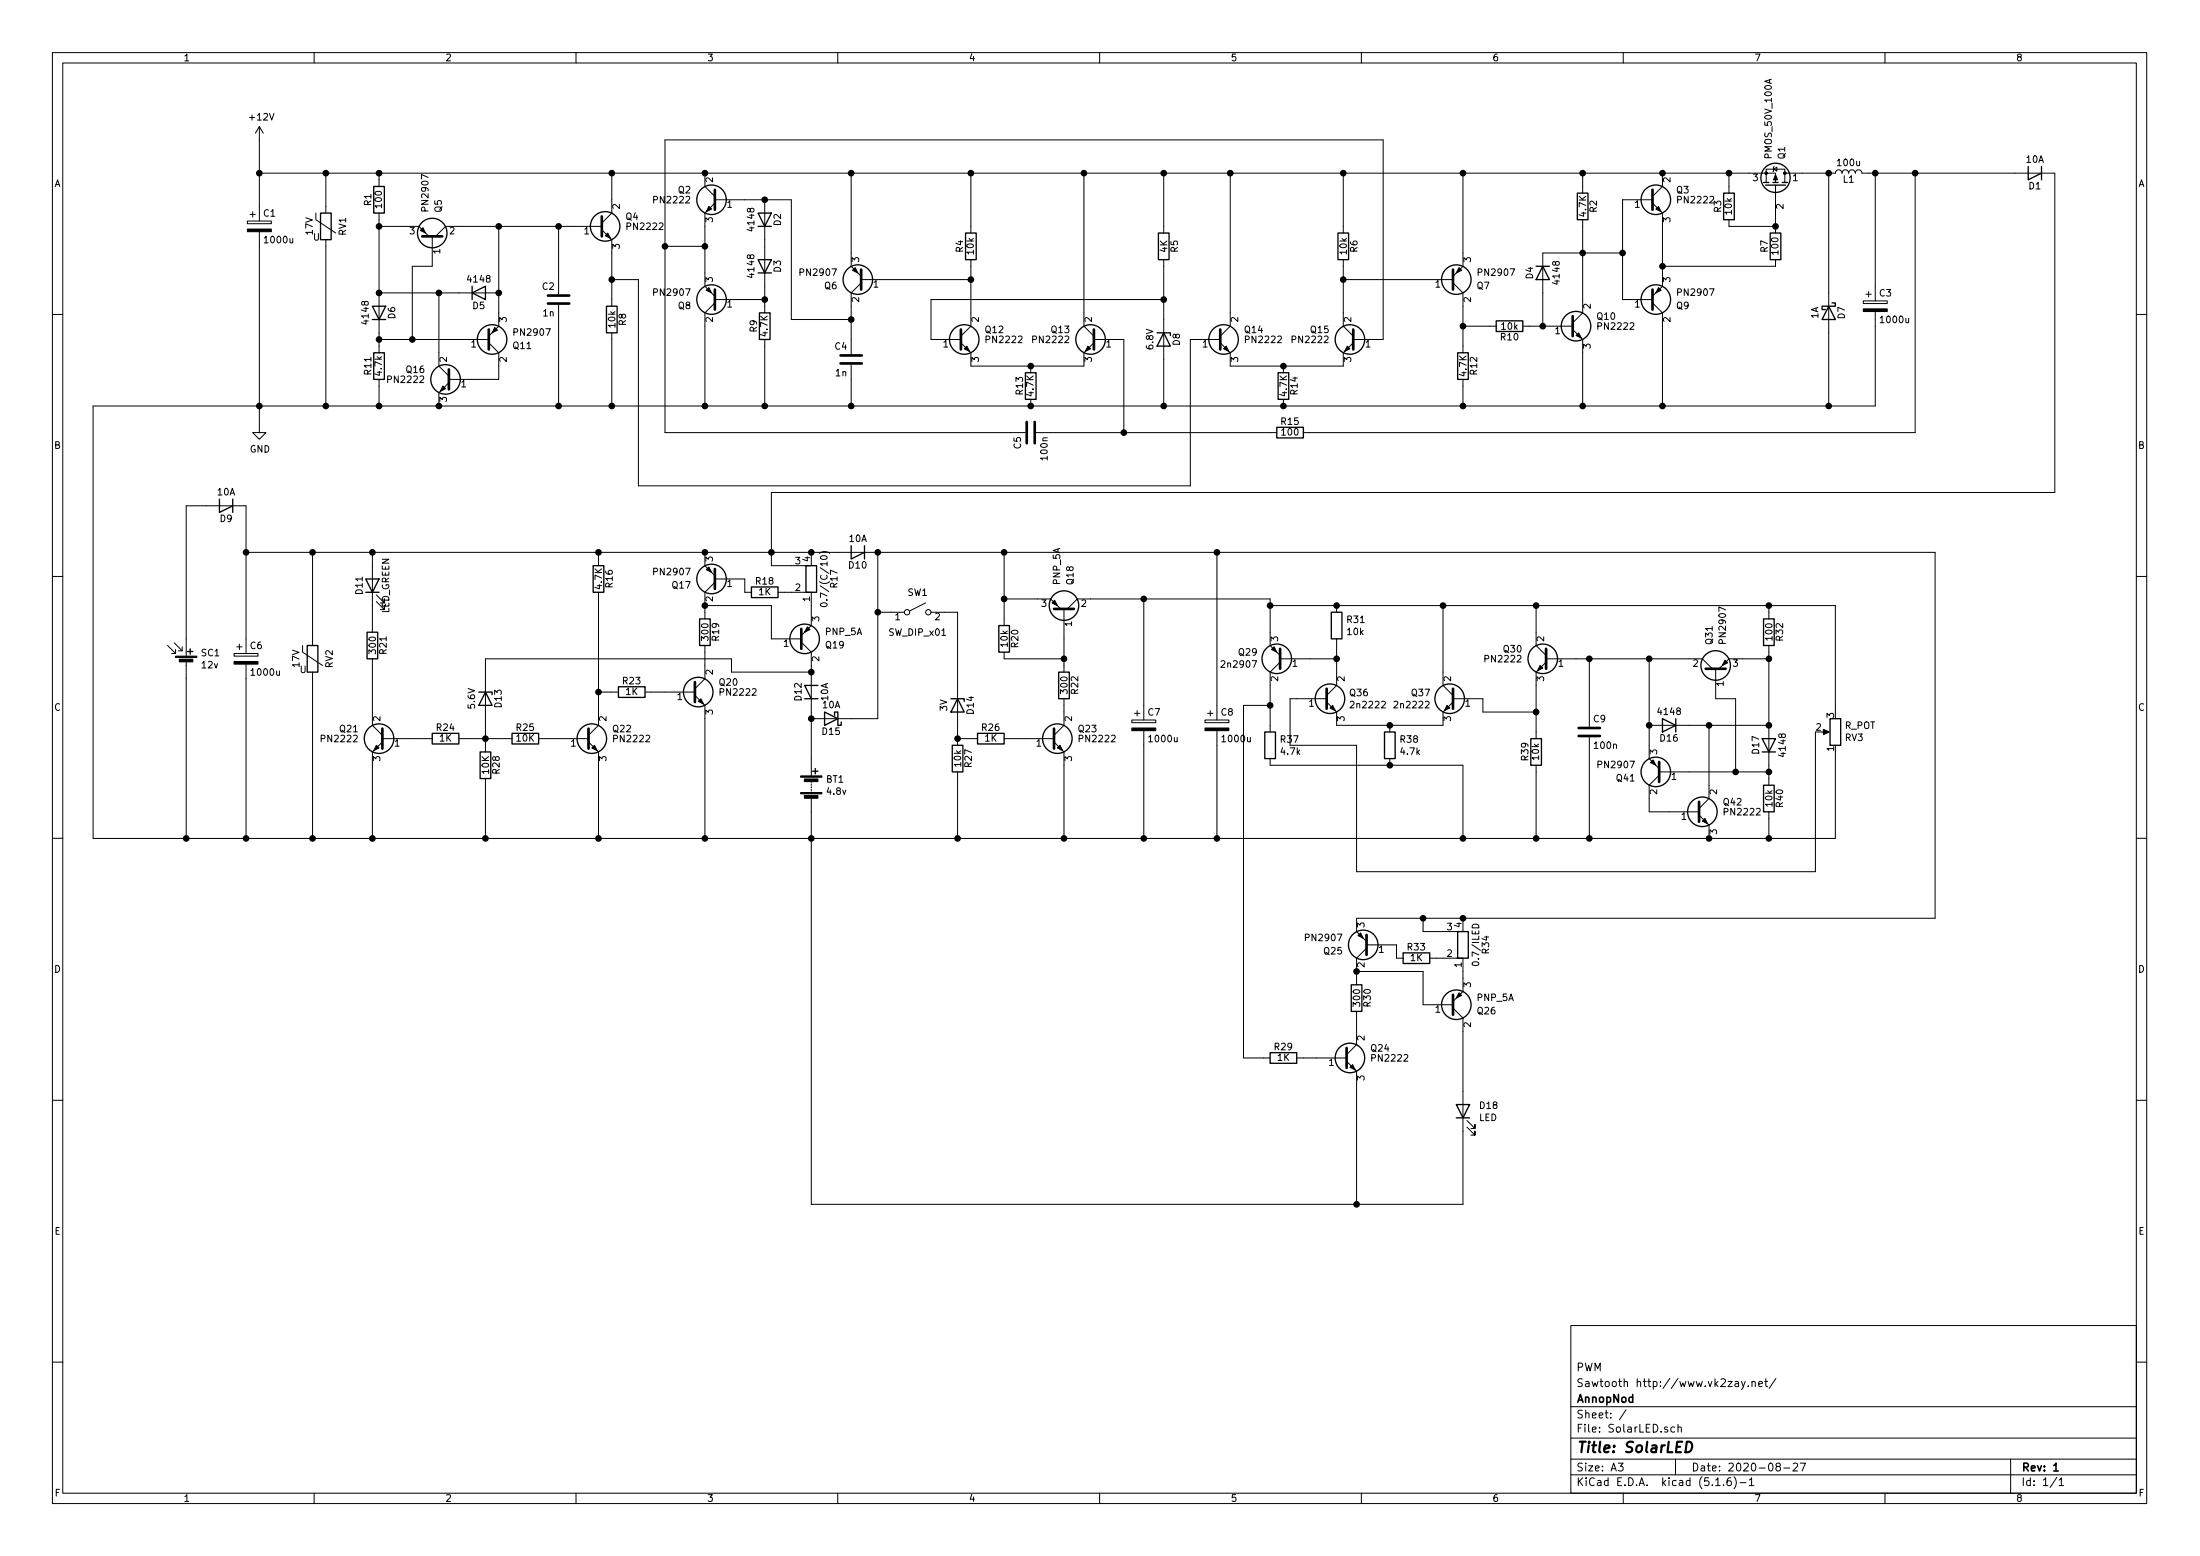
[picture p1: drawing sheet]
<svg xmlns="http://www.w3.org/2000/svg" width="420mm" height="297mm" viewBox="0 0 420 297" stroke-linecap="round" stroke-linejoin="round" font-family="sans-serif">
<g fill="none" stroke="#000" stroke-width=".19">
<path d="M10 10h400v277h-400zM12 12h396v273.1h-396zM60 10v2M110 10v2M160 10v2M210 10v2M260 10v2M310 10v2M360 10v2M49.5 33.1h289.6v1.7M49.5 24.2l-.7 1.2M49.5 24.2v18"/>
<path d="M49.5 24.2l.8 1.2M62.2 33.1v7.6M72.4 33.1v2.5M116.8 33.1v7.6l-1.9 1.9M134.6 33.1v2.5l1.9 1.9M136.5 38.8l-1.9 1.9v13.9l1.9 2M136.5 38.1h14.6v22.9h11.5M146 38.1v21.6M162.6 33.1v17.7l1.9 1.9M185.4 33.1v11.4M207 33.1v29.2l1.9 1.9M222.2 33.1v11.4"/>
<path d="M234.9 33.1v29.2l-1.9 1.9M256.5 33.1v11.4M279.4 33.1v17.7l-1.9 1.9M302.3 33.1v3.8M315.6 38.8l1.9 1.9v13.9l-1.9 2M315.6 38.1h-5.7v19.1h5.7M317.5 33.1v2.5l-1.9 1.9M330.2 33.1v3.8M337.3 34.8v-2.5h3.6v2.5M338.7 32.3l.6-.4v.8zM338.8 31.8l-.2 1M339.1 35.3v9.2"/>
<path d="M340.9 33.1h9.6a.63 .63 0 0 1 .7-.7 .63 .63 0 0 1 .6 .7 .63 .63 0 0 1 .6-.7 .63 .63 0 0 1 .7 .7 .63 .63 0 0 1 .6-.7 .63 .63 0 0 1 .6 .7 .63 .63 0 0 1 .7-.7 .63 .63 0 0 1 .6 .7h36.8v60.9h-245.1v14h7.6v-2.6M349.2 33.1v44.4M358.1 33.1v24.3M365.8 33.1v49.5h-116.9M47.2 42.2h4.6v.5h-4.6zM47.8 40.9h1M48.3 40.4v1M49.5 44.2v38.4h1.3l-1.3 1.3-1.2-1.3h1.2M60.3 40.7v1.2l3.8 2.6M62.2 45.8v31.7M72.4 43.2h7.6l1.9 1.9M72.4 40.7v26.6"/>
<path d="M72.4 55.9h22.8M82.5 45.1v5.7h-3.8v14M83.8 55.9v14l1.9 1.9M95.2 43.2v19.1l-1.9 1.9M106.7 43.2v13M106.7 58.2v19.3M114.9 43.9l1.9 1.9v12.7M114.9 43.2h-29.8l-1.9 1.9M116.8 53.4h5.1v39.3h105.4v-27.9h5.7M127 47h7.6M136.5 57.8l-1.9 1.9v17.8M136.5 57.2h9.5"/>
<path d="M164.5 54l-1.9 1.9v11.7M164.5 53.4h20.9M185.4 49.6v12.7l-1.9 1.9M222.2 57.2h-44.4v7.6h5.7M222.2 49.6v27.9M256.5 49.6v12.7l1.9 1.9M256.5 53.4h21M277.5 54l1.9 1.9v11.4M302.3 41.9v17.8l-1.9 1.9M309.9 48.3h-15.3v14M315.6 57.8l1.9 1.9v17.8M330.2 41.9v1.3h8.9"/>
<path d="M339.1 49.6v1.2h-21.6M355.9 57.4h4.5v.5h-4.5zM356.4 56.2h1M356.9 55.7v1M358.1 59.5v18h-340.3v82.6h332.7v-16.6M10 60h2M72.4 72.4v5.1M72.4 64.8h20.9M85.7 73.1l-1.9 1.9v2.5M93.3 65.4l1.9 1.9v5.1h-9.5M116.8 63.5v14M146 64.8v12.7"/>
<path d="M162.6 69.6v7.9M183.5 65.4l1.9 1.9v2.6h21.6v-2.6l1.9-1.9M196.8 69.9v1.3M196.8 76.2v1.3M208.9 64.8h5.7v17.8M233 65.4l1.9 1.9v2.6h21.6v-2.6l1.9-1.9M245.1 69.9v1.3M245.1 76.2v1.3M258.4 64.8h5.8v-38.1h-137.2v55.9h68.8M279.4 72.4v5.1M279.4 62.3h6.3M290.8 62.3h9.6"/>
<path d="M300.4 62.9l1.9 1.9v12.7M408 60h2M197.9 82.6h45.9M10 110h2M47 105.4h322.6v69.9h-110.5v2.5l1.9 1.9M59.7 105.4v17.8M71.1 105.4v15.3M71.9 114.8l1.5 1.6v-.8v.8h-.8M71.9 113.6l1.5 1.5v-.8v.8h-.8M114.3 105.4v2.6M114.3 113.1v25.4l-1.9 1.9M134.6 105.4v2.6l1.9 1.9"/>
<path d="M134.6 115.6h12.7v6.4h5.7M136.5 111.2l-1.9 1.9v5M136.5 110.5h5.7v2.6h1.3M148.6 113.1h6.3v6.3l-1.9 1.9M156.5 105.6a1.47 1.47 0 0 1 1.9 0M156.8 115.3a.62 .62 0 0 1 .7-.3 .62 .62 0 0 1 .4 .6 .76 .76 0 0 1-1.2-.2zM156.8 106.2a.68 .68 0 0 1 1.2 .3 .72 .72 0 0 1-1.3-.1zM167.6 116.9h5.1M167.6 105.4v31.8h-12.7M176.8 115.1l-3.1 1.5M177.8 116.9h5.1v25.4M191.8 114.3h8.9l1.9 1.9"/>
<path d="M191.8 105.4v14M203.2 116.2v12.1M203.8 116.2l1.9-1.9h36.9v8.9l1.9 1.9M218.4 114.3v23.2M232.4 105.4v32.1M242.6 115.6h107.9v20.3M255.3 115.6v1.3M275.6 115.6v15.2l1.9 2M293.4 115.6v7.6l1.9 1.9M337.8 115.6v2.5M408 110h2M32 123.2l1.5 1.6"/>
<path d="M33.3 122.7l1.5 1.5M33.5 124v.8h-.7M34.8 123.5v.7h-.8M35.6 126.3v33.8M44.7 124.8h4.6v.5h-4.6zM45.2 123.5h1M45.7 123v1M47 124.8v-28.2h-11.4v28.7M47 126.8v33.3M57.8 123.2v1.3l3.8 2.5M59.7 128.3v31.8M71.1 125.8v12.7l1.9 1.9"/>
<path d="M114.3 132.1h3.8M123.2 132.1h9.5M132.7 132.8l1.9 1.9v25.4M134.6 123.2v6.4l-1.9 1.9M153 122.6l1.9 1.9v23.6M154.9 128.3h-15.2v-2.5h-47v17.7M191.8 124.5v1.3h11.4M203.2 133.4v5.1l-1.9 1.9M216.2 137.5h4.5v.5h-4.5zM216.7 136.2h1M217.2 135.7v1M218.4 139.5v20.6"/>
<path d="M230.1 137.5h4.6v.5h-4.6zM230.6 136.2h1M231.1 135.7v1M232.4 139.5v20.6M242.6 134.7h-5.1v67.3h5.1M244.5 126.4l-1.9 1.9v11.4M244.5 125.8h10.8M253.4 134l1.9 1.9v2.6h20.3v-2.6l1.9-1.9M253.4 133.4h-7v8.9h12.7v24.1h87.6v-26.7M255.3 122v8.8l-1.9 2M265.4 138.5v1.2M277.5 133.4h5.7v2.5h10.2"/>
<path d="M295.3 126.4l-1.9 1.9v12.7M295.3 125.8h29.8l1.9 1.9M303.5 125.8v12.9M315 125.8v19l1.9 1.9M315 138.5h22.8M326.4 138.5v13.9l-1.9 1.9M327.7 127.7v5.7h3.8v14M337.8 125.8h-7.6l-1.9 1.9M337.8 123.2v26.7M348 139.7h1M73 141.6l-1.9 1.9v16.6M73 141h9.5"/>
<path d="M87.6 141h10.2M92.7 148.6v11.5M102.9 141h9.5M112.4 141.6l1.9 1.9v16.6M154.9 152.4v77.5h124.5v-35.6l-1.9-1.9M154.9 149.1v.3M154.9 149.6v.3M154.9 150.2v.2M154.9 150.7v.2M154.9 151.2v.2M182.9 141h3.8M182.9 147.4v12.7"/>
<path d="M191.8 141h9.5M201.3 141.6l1.9 1.9v16.6M242.6 144.8v1.3h36.8v14M265.4 144.8v1.3M293.4 146.1v14M303.5 140.8v19.3M316.9 148l-1.9 1.9v5.1h9.5M316.9 147.4h20.9M324.5 155.6l1.9 1.9v2.6M337.8 155v5.1M10 160h2M271.8 175.3v2.5h7.6v-2.5"/>
<path d="M281.3 176.5a.67 .67 0 0 1 .8-.1 .67 .67 0 0 1 .3 .7h-1.2zM408 160h2M259.1 185.5h12.7v6.3h5.7M259.1 193.1v6.3l-1.9 1.9M261 180.4h5.7v2.5h1.3M261 181l-1.9 1.9v5.1M273 182.9h6.4v6.4l-1.9 1.9M10 210h2M247.6 202h9.6M257.2 202.6l1.9 1.9v25.4M280.2 215.2l1.5 1.5v-.8v.8h-.8M280.2 213.9l1.5 1.5v-.7v.7h-.8"/>
<path d="M408 210h2M300 253h108v32.1h-108zM10 260h2M300 278.5h108M300 274.5h108M300 268.5h108M309 279.3h1l-.5 .6 .4 .1v.7l-.2 .1-.7-.1M310.5 269.1l-1.2 2M319.8 272.5l-.4-.1-.3 .3 .1 .6 .2 .1 .4-.1M320 278.5v3M320.5 272.5l.2-.1 .3 .1 .1 .9M320.5 271.9v1.5"/>
<path d="M331.4 263.8h.6v.9M332 264.1h-.5a.29 .29 0 0 0-.2 .3 .29 .29 0 0 0 .2 .3l.5-.1M332.6 263.7l.3 1M333.3 263.7l-.5 1.4-.2 .1M333.9 264.6v.1M334.6 263.8l.2-.1 .4 .1v.9M334.6 263.7v1M335.9 264.2l.7-.1-.1-.3-.4-.1-.2 .2v.7h.6M337 263.7h.6M337.2 263.2v1.3l.4 .2M339.2 263.1l-1.3 2M339.5 279.9l-.3-.2v-.2l.3-.2 .4 .1 .1 .2-.1 .3h-.4l-.3 .3v.5l.3 .1 .4-.1 .1-.2v-.3l-.2-.3"/>
<path d="M342.5 279.5l.5-.2 .3 .2v.2l-.9 1.1h.9M343.8 279.3h1l-.6 1.5M384 278.5v6.6M408 260h2M60 285.1v1.9M110 285.1v1.9M160 285.1v1.9M210 285.1v1.9M260 285.1v1.9M300 281.5h108M310 285.1v1.9M327.7 283.6h.8"/>
<path d="M329.2 283.5v.1M330.5 282.1a.59 .59 0 0 0-.7 .6l.1 .8 .5 .1 .2-.1 .1-.5-.2-.3h-.4l-.3 .3M331.2 281.9a1.71 1.71 0 0 1 0 2.3M332.3 283h1.2M334.1 282.5l.4-.4v1.5M334.1 283.6h.8M340.7 280.2h1.1M360 285.1v1.9M392.8 282l-1.3 2M393.2 282.5l.5-.4v1.5M393.2 283.6h.9"/>
<circle cx="173.2" cy="116.9" r=".51"/>
<circle cx="177.3" cy="116.9" r=".51"/>
</g>
<path d="M392.2 279.7l.5-.4v1.5M392.2 280.8h.9" fill="none" stroke="#000" stroke-width=".3"/>
<path d="M322.1 275.2h.5a1.09 1.09 0 0 1 .5 1.3 1.09 1.09 0 0 1-1.2 .7z" fill="none" stroke="#000" stroke-width=".41"/>
<g fill="#000" stroke="#000" stroke-width=".19">
<path d="M135.4 39.4l.5 .5-1 .5zM316.7 39.4l.5 1-1-.5zM339.1 33.3l.4 1h-.8zM47.2 43.7h4.6v.5h-4.6zM80.3 44l.5-.5 .5 1zM116.1 44.5l.5 1-1-.5zM134.9 55.4l.5-.5 .5 1zM162.8 51.6l.5-.5 .5 1zM278.6 51.1l.5 .5-1 .5zM316.7 54.9l.5 .5-1 .5zM355.9 59h4.5v.5h-4.5zM84.6 73.7l.5 .5-1 .5z"/>
<path d="M94.5 62.5l.5 .5-1 .5zM184.7 66.1l.5 1-1.1-.5zM207.8 66.1l.5 .5-1 .5zM234.2 66.1l.5 1-1-.5zM257.3 66.1l.5 .5-1 .5zM301 64l.5-.5 .5 1.1zM134.9 108.7l.5-.5 .5 1.1zM200.9 115.1l.5-.5 .5 1zM33.5 125.3h4.1v.2h-4.1zM34.2 125.8h2.6v.6h-2.6zM44.7 126.3h4.6v.5h-4.6zM133.3 133.9l.6-.5 .5 1z"/>
<path d="M154.2 119.7l.5 .5-1 .5zM216.2 139h4.5v.5h-4.5zM230.1 139h4.6v.5h-4.6zM242.8 124l.5-.5 .5 1zM254.5 134.7l.5 1-1-.5zM276.4 134.7l.5 .5-1.1 .5zM294.1 127l.5 .5-1 .6zM329.4 126l.5 .5-1 .5zM348.2 139.2l1.2 .5-1.2 .5zM71.9 142.3l.5 .5-1 .5zM113 142.8l.5-.5 .5 1zM152.9 151.3h4.1v.2h-4.1z"/>
<path d="M152.9 148.1h4.1v.3h-4.1zM153.6 151.9h2.6v.5h-2.6zM153.6 148.7h2.6v.5h-2.6zM202.4 142.3l.5 1-1-.5zM315.2 145.6l.5-.5 .5 1zM325.1 156.8l.5-.6 .5 1.1zM259.3 178.6l.5-.5 .5 1zM278.6 189.5l.5 .5-1 .5zM257.8 203.7l.5-.5 .5 1.1z"/>
<circle cx="337.3" cy="33.1" r=".25"/>
<circle cx="340.9" cy="33.1" r=".25"/>
</g>
<g fill="none" stroke="#000" stroke-width=".25">
<path d="M71.4 35.6h2v5.1h-2zM301.2 36.9h2.1v5h-2.1zM329.2 36.9h2v5h-2zM336.8 34.8h1M337.2 35.3h3.8M338.6 34.8h1M340.4 34.8h1M387.3 31.8v2.5l2.6-1.2M389.9 31.8v2.5M61.2 40.7h2v5.1h-2zM71.1 58.5h2.6l-1.3 2.5zM90.2 55.9l2.5-1.3v2.6z"/>
<path d="M90.2 54.6v2.6M115.8 58.5h2.1v5h-2.1zM144.8 40.7h2.5l-1.3 2.5zM144.8 49.6h2.5l-1.3 2.5zM144.8 43.2h2.5M144.8 52.1h2.5M145 59.7h2.1v5.1h-2.1zM184.4 44.5h2v5.1h-2zM221.2 44.5h2.1v5.1h-2.1zM255.5 44.5h2.1v5.1h-2.1zM293.4 50.8h2.5M294.6 50.8l1.3 2.6h-2.5z"/>
<path d="M338.1 44.5h2v5.1h-2zM349.2 58.5l1.3 2.5h-2.5zM349.9 57.8h.6v.7h-2.5v.6h.6M71.1 61h2.6M71.4 67.3h2v5.1h-2zM195.8 71.2h2.1v5h-2.1zM221 63.5h2.5v.5M222.2 63.5l1.3 2.6h-2.5zM244.1 71.2h2v5h-2zM278.4 67.3h2v5.1h-2zM285.7 61.3h5.1v2h-5.1zM41.9 95.3v2.5l2.5-1.2"/>
<path d="M44.4 95.3v2.5M243.8 81.6h5.1v2h-5.1zM69.8 110.5h2.6l-1.3 2.6zM69.8 113.1h2.6M113.3 108h2v5.1h-2zM133.6 118.1h2v5.1h-2zM143.5 112.1h5.1v2h-5.1zM153.9 108h2.1v5.1h-2.1zM162.6 104.2v2.5l2.5-1.3M165.1 104.2v2.5M190.8 119.4h2v5.1h-2zM254.3 116.9h2v5.1h-2z"/>
<path d="M336.8 118.1h2v5.1h-2zM35.8 124.4h1M36.3 123.9v1M58.7 123.2h2v5.1h-2zM70.1 120.7h2v5.1h-2zM82.5 140h5.1v2h-5.1zM91.4 132.1h2.6v.5M92.7 132.1l1.3 2.6h-2.6zM97.8 140h5.1v2h-5.1zM118.1 131.1h5.1v2h-5.1zM153.7 133.4h2.5M156.2 130.8h-2.5l1.2 2.6"/>
<path d="M157.5 135.9l2.5 1.3-2.5 1.3zM159.4 136.6v-.7h.6v2.6h.7v-.7M181.6 133.4h2.5v.5M182.9 133.4l1.2 2.5h-2.5zM186.7 140h5.1v2h-5.1zM202.2 128.3h2v5.1h-2zM241.6 139.7h2v5.1h-2zM264.4 139.7h2v5.1h-2zM317.5 137.2l2.5 1.3-2.5 1.2zM320 137.2v2.5M349.5 137.2h2v5.1h-2zM91.7 143.5h2v5.1h-2z"/>
<path d="M155.2 147.2h1M155.7 146.7v1M181.9 142.3h2v5.1h-2zM292.4 141h2v5.1h-2zM336.5 141h2.6l-1.3 2.5zM336.5 143.5h2.6M336.8 149.9h2v5.1h-2zM278.4 177.8h2v5.1h-2zM258.1 188h2v5.1h-2zM268 181.9h5v2h-5zM242.6 201h5v2h-5zM278.1 210.9h2.6l-1.3 2.5z"/>
<path d="M278.1 213.4h2.6"/>
<circle cx="135.9" cy="38.1" r="2.82"/>
<circle cx="316.2" cy="38.1" r="2.82"/>
<circle cx="339.1" cy="33.9" r="2.79"/>
<circle cx="82.5" cy="44.5" r="2.82"/>
<circle cx="115.6" cy="43.2" r="2.82"/>
<circle cx="135.9" cy="57.2" r="2.82"/>
<circle cx="163.8" cy="53.4" r="2.82"/>
<circle cx="278.1" cy="53.4" r="2.82"/>
<circle cx="316.2" cy="57.2" r="2.82"/>
<circle cx="85.1" cy="72.4" r="2.82"/>
<circle cx="94" cy="64.8" r="2.82"/>
<circle cx="184.1" cy="64.8" r="2.82"/>
<circle cx="208.3" cy="64.8" r="2.82"/>
<circle cx="233.7" cy="64.8" r="2.82"/>
<circle cx="257.8" cy="64.8" r="2.82"/>
<circle cx="301" cy="62.3" r="2.82"/>
<circle cx="135.9" cy="110.5" r="2.82"/>
<circle cx="203.2" cy="115.6" r="2.82"/>
<circle cx="133.3" cy="132.1" r="2.82"/>
<circle cx="153.7" cy="122" r="2.82"/>
<circle cx="243.8" cy="125.8" r="2.82"/>
<circle cx="254" cy="133.4" r="2.82"/>
<circle cx="276.9" cy="133.4" r="2.82"/>
<circle cx="294.6" cy="125.8" r="2.82"/>
<circle cx="327.7" cy="127" r="2.82"/>
<circle cx="72.4" cy="141" r="2.82"/>
<circle cx="113" cy="141" r="2.82"/>
<circle cx="201.9" cy="141" r="2.82"/>
<circle cx="316.2" cy="147.4" r="2.82"/>
<circle cx="325.1" cy="155" r="2.82"/>
<circle cx="260.3" cy="180.4" r="2.82"/>
<circle cx="278.1" cy="191.8" r="2.82"/>
<circle cx="257.8" cy="202" r="2.82"/>
</g>
<g fill="none" stroke="#000" stroke-width=".51">
<path d="M136.5 36.2v3.8M315.6 36.2v3.8M80.6 45.1h3.9M104.6 57.9h4.1M104.6 56.4h4.1M114.9 41.3v3.8M136.5 55.3v3.8M164.5 51.5v3.8M277.5 51.5v3.8M315.6 55.3v3.8M85.7 70.5v3.8M93.3 62.9v3.8"/>
<path d="M160.5 69.4h4.1M160.5 67.9h4.1M183.5 62.9v3.8M208.9 62.9v3.8M233 62.9v3.8M258.4 62.9v3.8M300.4 60.4v3.8M196.1 80.6v4M197.6 80.6v4M136.5 108.6v3.8M201.3 116.2h3.8M73 139.1v3.8"/>
<path d="M112.4 139.1v3.8M132.7 130.2v3.8M153 120.1v3.8M201.3 139.1v3.8M244.5 123.9v3.8M253.4 131.5v3.8M277.5 131.5v3.8M295.3 123.9v3.8M301.5 139h4.1M325.8 127.7h3.8M301.5 140.5h4.1M316.9 145.5v3.8"/>
<path d="M324.5 153.1v3.8M261 178.5v3.8M277.5 189.9v3.8M257.2 200.1v3.8"/>
</g>
<g fill="#000" stroke="#000" stroke-width=".25">
<circle cx="49.5" cy="33.1" r=".51"/>
<circle cx="62.2" cy="33.1" r=".51"/>
<circle cx="72.4" cy="33.1" r=".51"/>
<circle cx="116.8" cy="33.1" r=".51"/>
<circle cx="134.6" cy="33.1" r=".51"/>
<circle cx="146" cy="38.1" r=".51"/>
<circle cx="162.6" cy="33.1" r=".51"/>
<circle cx="185.4" cy="33.1" r=".51"/>
<circle cx="207" cy="33.1" r=".51"/>
<circle cx="222.2" cy="33.1" r=".51"/>
<circle cx="234.9" cy="33.1" r=".51"/>
<circle cx="256.5" cy="33.1" r=".51"/>
<circle cx="279.4" cy="33.1" r=".51"/>
<circle cx="302.3" cy="33.1" r=".51"/>
<circle cx="317.5" cy="33.1" r=".51"/>
<circle cx="330.2" cy="33.1" r=".51"/>
<circle cx="349.2" cy="33.1" r=".51"/>
<circle cx="358.1" cy="33.1" r=".51"/>
<circle cx="365.8" cy="33.1" r=".51"/>
<circle cx="72.4" cy="43.2" r=".51"/>
<circle cx="72.4" cy="55.9" r=".51"/>
<circle cx="83.8" cy="55.9" r=".51"/>
<circle cx="95.2" cy="43.2" r=".51"/>
<circle cx="95.3" cy="55.9" r=".51"/>
<circle cx="106.7" cy="43.2" r=".51"/>
<circle cx="116.8" cy="53.4" r=".51"/>
<circle cx="127" cy="47" r=".51"/>
<circle cx="134.6" cy="47" r=".51"/>
<circle cx="146.1" cy="57.2" r=".51"/>
<circle cx="185.4" cy="53.4" r=".51"/>
<circle cx="222.3" cy="57.2" r=".51"/>
<circle cx="256.5" cy="53.4" r=".51"/>
<circle cx="302.3" cy="48.3" r=".51"/>
<circle cx="309.9" cy="48.3" r=".51"/>
<circle cx="317.5" cy="50.8" r=".51"/>
<circle cx="339.1" cy="43.2" r=".51"/>
<circle cx="49.5" cy="77.5" r=".51"/>
<circle cx="62.2" cy="77.5" r=".51"/>
<circle cx="72.4" cy="77.5" r=".51"/>
<circle cx="72.4" cy="64.8" r=".51"/>
<circle cx="78.7" cy="64.8" r=".51"/>
<circle cx="83.8" cy="77.5" r=".51"/>
<circle cx="106.7" cy="77.5" r=".51"/>
<circle cx="116.8" cy="77.5" r=".51"/>
<circle cx="134.6" cy="77.5" r=".51"/>
<circle cx="146.1" cy="77.5" r=".51"/>
<circle cx="162.6" cy="77.5" r=".51"/>
<circle cx="162.6" cy="61" r=".51"/>
<circle cx="196.9" cy="77.5" r=".51"/>
<circle cx="196.9" cy="69.9" r=".51"/>
<circle cx="222.3" cy="77.5" r=".51"/>
<circle cx="245.1" cy="77.5" r=".51"/>
<circle cx="245.1" cy="69.9" r=".51"/>
<circle cx="279.4" cy="62.3" r=".51"/>
<circle cx="279.4" cy="77.5" r=".51"/>
<circle cx="294.6" cy="62.3" r=".51"/>
<circle cx="302.3" cy="77.5" r=".51"/>
<circle cx="317.5" cy="77.5" r=".51"/>
<circle cx="349.2" cy="77.5" r=".51"/>
<circle cx="214.6" cy="82.6" r=".51"/>
<circle cx="47" cy="105.4" r=".51"/>
<circle cx="59.7" cy="105.4" r=".51"/>
<circle cx="71.1" cy="105.4" r=".51"/>
<circle cx="114.3" cy="105.4" r=".51"/>
<circle cx="134.6" cy="115.6" r=".51"/>
<circle cx="134.6" cy="105.4" r=".51"/>
<circle cx="147.3" cy="105.4" r=".51"/>
<circle cx="154.9" cy="105.4" r=".51"/>
<circle cx="167.6" cy="116.9" r=".51"/>
<circle cx="167.6" cy="105.4" r=".51"/>
<circle cx="191.8" cy="114.3" r=".51"/>
<circle cx="191.8" cy="105.4" r=".51"/>
<circle cx="218.4" cy="114.3" r=".51"/>
<circle cx="232.4" cy="105.4" r=".51"/>
<circle cx="242.6" cy="115.6" r=".51"/>
<circle cx="255.3" cy="115.6" r=".51"/>
<circle cx="275.6" cy="115.6" r=".51"/>
<circle cx="293.4" cy="115.6" r=".51"/>
<circle cx="337.8" cy="115.6" r=".51"/>
<circle cx="114.3" cy="132.1" r=".51"/>
<circle cx="154.9" cy="128.3" r=".51"/>
<circle cx="154.9" cy="137.2" r=".51"/>
<circle cx="203.2" cy="125.8" r=".51"/>
<circle cx="242.6" cy="134.7" r=".51"/>
<circle cx="255.3" cy="125.8" r=".51"/>
<circle cx="265.4" cy="138.5" r=".51"/>
<circle cx="293.4" cy="135.9" r=".51"/>
<circle cx="303.5" cy="125.8" r=".51"/>
<circle cx="315" cy="138.5" r=".51"/>
<circle cx="315" cy="125.8" r=".51"/>
<circle cx="326.4" cy="138.5" r=".51"/>
<circle cx="337.8" cy="125.8" r=".51"/>
<circle cx="337.8" cy="138.5" r=".51"/>
<circle cx="92.7" cy="141" r=".51"/>
<circle cx="182.9" cy="141" r=".51"/>
<circle cx="265.4" cy="146.1" r=".51"/>
<circle cx="331.5" cy="147.4" r=".51"/>
<circle cx="337.8" cy="147.4" r=".51"/>
<circle cx="35.6" cy="160.1" r=".51"/>
<circle cx="47" cy="160.1" r=".51"/>
<circle cx="59.7" cy="160.1" r=".51"/>
<circle cx="71.1" cy="160.1" r=".51"/>
<circle cx="92.7" cy="160.1" r=".51"/>
<circle cx="114.3" cy="160.1" r=".51"/>
<circle cx="134.6" cy="160.1" r=".51"/>
<circle cx="154.9" cy="160.1" r=".51"/>
<circle cx="182.9" cy="160.1" r=".51"/>
<circle cx="203.2" cy="160.1" r=".51"/>
<circle cx="218.4" cy="160.1" r=".51"/>
<circle cx="232.4" cy="160.1" r=".51"/>
<circle cx="271.8" cy="175.3" r=".51"/>
<circle cx="279.4" cy="175.3" r=".51"/>
<circle cx="279.4" cy="160.1" r=".51"/>
<circle cx="293.4" cy="160.1" r=".51"/>
<circle cx="303.5" cy="160.1" r=".51"/>
<circle cx="326.4" cy="160.1" r=".51"/>
<circle cx="337.8" cy="160.1" r=".51"/>
<circle cx="259.1" cy="185.5" r=".51"/>
<circle cx="259.1" cy="229.9" r=".51"/>
</g>
<text font-size="2.8" x="301" y="277.3">Title: SolarLED</text>
<g font-size="2.1">
<text x="301" y="261.8">PWM</text>
<text x="301" y="267.8">AnnopNod</text>
<text x="301" y="264.8">Sawtooth http://www.vk2zay.net/</text>
<text x="301" y="273.5">File: SolarLED.sch</text>
<text x="301" y="270.8">Sheet: /</text>
<text x="301" y="280.9">Size: A3</text>
<text x="323" y="280.9">Date: 2020-08-27</text>
<text x="386" y="280.9">Rev: 1</text>
<text x="301" y="283.7">KiCad E.D.A. kicad (5.1.6)-1</text>
<text x="386" y="283.7">Id: 1/1</text>
</g>
<g font-size="1.8">
<text x="35" y="11.7">1</text>
<text x="85" y="11.7">2</text>
<text x="135" y="11.7">3</text>
<text x="185" y="11.7">4</text>
<text x="235" y="11.7">5</text>
<text x="285" y="11.7">6</text>
<text x="335" y="11.7">7</text>
<text x="385" y="11.7">8</text>
<text x="47.8" y="23">+12V</text>
<text x="338.4" y="30" transform="rotate(-90 338.4 30)">PMOS_50V_100A</text>
<text x="10.4" y="35.7">A</text>
<text x="136.1" y="34.8" transform="rotate(-90 136.1 34.8)">2</text>
<text x="319" y="34.8" transform="rotate(-90 319 34.8)">2</text>
<text x="334.8" y="34.6">3</text>
<text x="340.9" y="30.3" transform="rotate(-90 340.9 30.3)">Q1</text>
<text x="342.4" y="34.6">1</text>
<text x="351.1" y="31.7">100u</text>
<text x="352" y="34.9">L1</text>
<text x="387" y="31.1">10A</text>
<text x="408.4" y="35.7">A</text>
<text x="50.4" y="41.4">C1</text>
<text x="70.9" y="39.3" transform="rotate(-90 70.9 39.3)">R1</text>
<text x="72.9" y="39.6" transform="rotate(-90 72.9 39.6)">100</text>
<text x="81.8" y="40.1" transform="rotate(-90 81.8 40.1)">PN2907</text>
<text x="84.4" y="40.5" transform="rotate(-90 84.4 40.5)">Q5</text>
<text x="118.4" y="39.9" transform="rotate(-90 118.4 39.9)">2</text>
<text x="119.6" y="42">Q4</text>
<text x="125.1" y="38.8">PN2222</text>
<text x="129.6" y="36.9">Q2</text>
<text x="138.9" y="39.7">1</text>
<text x="302.9" y="41.2" transform="rotate(-90 302.9 41.2)">4.7K</text>
<text x="305" y="40.5" transform="rotate(-90 305 40.5)">R2</text>
<text x="312.2" y="39.7">1</text>
<text x="320.2" y="36.9">Q3</text>
<text x="320.6" y="38.8">PN2222</text>
<text x="328.7" y="40.5" transform="rotate(-90 328.7 40.5)">R3</text>
<text x="330.8" y="40.9" transform="rotate(-90 330.8 40.9)">10k</text>
<text x="340.6" y="39.9" transform="rotate(-90 340.6 39.9)">2</text>
<text x="387.5" y="36.2">D1</text>
<text x="50.7" y="46.4">1000u</text>
<text x="59.7" y="44.8" transform="rotate(-90 59.7 44.8)">17V</text>
<text x="59.8" y="45.9">U</text>
<text x="66.1" y="44.9" transform="rotate(-90 66.1 44.9)">RV1</text>
<text x="78.3" y="44.7">3</text>
<text x="85.9" y="44.7">2</text>
<text x="111.6" y="44.7">1</text>
<text x="118.4" y="47.5" transform="rotate(-90 118.4 47.5)">3</text>
<text x="120" y="43.9">PN2222</text>
<text x="136.1" y="42.4" transform="rotate(-90 136.1 42.4)">3</text>
<text x="144.1" y="43.9" transform="rotate(-90 144.1 43.9)">4148</text>
<text x="149.1" y="43.1" transform="rotate(-90 149.1 43.1)">D2</text>
<text x="319" y="42.4" transform="rotate(-90 319 42.4)">3</text>
<text x="84.1" y="48.4" transform="rotate(-90 84.1 48.4)">1</text>
<text x="89.5" y="53.9">4148</text>
<text x="136.1" y="53.9" transform="rotate(-90 136.1 53.9)">3</text>
<text x="144.1" y="52.8" transform="rotate(-90 144.1 52.8)">4148</text>
<text x="149.1" y="52" transform="rotate(-90 149.1 52)">D3</text>
<text x="153" y="52.7">PN2907</text>
<text x="164.1" y="50" transform="rotate(-90 164.1 50)">3</text>
<text x="183.9" y="48.1" transform="rotate(-90 183.9 48.1)">R4</text>
<text x="186" y="48.5" transform="rotate(-90 186 48.5)">10k</text>
<text x="222.9" y="48.1" transform="rotate(-90 222.9 48.1)">4K</text>
<text x="225" y="48.1" transform="rotate(-90 225 48.1)">R5</text>
<text x="257.2" y="48.5" transform="rotate(-90 257.2 48.5)">10k</text>
<text x="259.3" y="48.1" transform="rotate(-90 259.3 48.1)">R6</text>
<text x="280.9" y="50" transform="rotate(-90 280.9 50)">3</text>
<text x="282.5" y="52.7">PN2907</text>
<text x="292.8" y="53.2" transform="rotate(-90 292.8 53.2)">D4</text>
<text x="319" y="53.9" transform="rotate(-90 319 53.9)">3</text>
<text x="337.6" y="48.1" transform="rotate(-90 337.6 48.1)">R7</text>
<text x="339.6" y="48.5" transform="rotate(-90 339.6 48.5)">100</text>
<text x="90.3" y="59">D5</text>
<text x="103.6" y="55.3">C2</text>
<text x="125.1" y="56.5">PN2907</text>
<text x="129.6" y="59">Q8</text>
<text x="138.9" y="58.7">1</text>
<text x="157.5" y="55.2">Q6</text>
<text x="164.1" y="57.7" transform="rotate(-90 164.1 57.7)">2</text>
<text x="166.8" y="54.9">1</text>
<text x="274.1" y="54.9">1</text>
<text x="280.9" y="57.7" transform="rotate(-90 280.9 57.7)">2</text>
<text x="282.1" y="55.2">Q7</text>
<text x="297.9" y="54.1" transform="rotate(-90 297.9 54.1)">4148</text>
<text x="303.8" y="58.9" transform="rotate(-90 303.8 58.9)">2</text>
<text x="312.2" y="58.7">1</text>
<text x="320.2" y="59">Q9</text>
<text x="320.6" y="56.5">PN2907</text>
<text x="359" y="56.6">C3</text>
<text x="70.4" y="61.7" transform="rotate(-90 70.4 61.7)">4148</text>
<text x="75.5" y="60.8" transform="rotate(-90 75.5 60.8)">D6</text>
<text x="96.8" y="61.5" transform="rotate(-90 96.8 61.5)">3</text>
<text x="98.4" y="64.1">PN2907</text>
<text x="103.8" y="60.4">1n</text>
<text x="117.5" y="62.5" transform="rotate(-90 117.5 62.5)">10k</text>
<text x="119.6" y="62.1" transform="rotate(-90 119.6 62.1)">R8</text>
<text x="136.1" y="61.5" transform="rotate(-90 136.1 61.5)">2</text>
<text x="144.6" y="63.4" transform="rotate(-90 144.6 63.4)">R9</text>
<text x="146.6" y="64.1" transform="rotate(-90 146.6 64.1)">4.7K</text>
<text x="186.9" y="61.5" transform="rotate(-90 186.9 61.5)">2</text>
<text x="188.2" y="63.6">Q12</text>
<text x="188.5" y="65.5">PN2222</text>
<text x="197.5" y="65.5">PN2222</text>
<text x="200.8" y="63.6">Q13</text>
<text x="208.5" y="61.5" transform="rotate(-90 208.5 61.5)">2</text>
<text x="225.3" y="65.9" transform="rotate(-90 225.3 65.9)">D8</text>
<text x="236.5" y="61.5" transform="rotate(-90 236.5 61.5)">2</text>
<text x="237.8" y="63.6">Q14</text>
<text x="238.1" y="65.5">PN2222</text>
<text x="247" y="65.5">PN2222</text>
<text x="250.4" y="63.6">Q15</text>
<text x="258.1" y="61.5" transform="rotate(-90 258.1 61.5)">2</text>
<text x="286.7" y="65">R10</text>
<text x="286.8" y="63">10k</text>
<text x="297" y="63.8">1</text>
<text x="305.1" y="61">Q10</text>
<text x="305.4" y="63">PN2222</text>
<text x="319" y="61.5" transform="rotate(-90 319 61.5)">2</text>
<text x="347.3" y="60.8" transform="rotate(-90 347.3 60.8)">1A</text>
<text x="352.3" y="60.8" transform="rotate(-90 352.3 60.8)">D7</text>
<text x="359.4" y="61.7">1000u</text>
<text x="70.9" y="71.5" transform="rotate(-90 70.9 71.5)">R11</text>
<text x="72.9" y="71.6" transform="rotate(-90 72.9 71.6)">4.7k</text>
<text x="77.6" y="71.2">Q16</text>
<text x="85.3" y="69.1" transform="rotate(-90 85.3 69.1)">2</text>
<text x="90" y="66.3">1</text>
<text x="96.8" y="69.1" transform="rotate(-90 96.8 69.1)">2</text>
<text x="98.1" y="66.6">Q11</text>
<text x="159.5" y="66.8">C4</text>
<text x="159.6" y="71.8">1n</text>
<text x="180.2" y="66.3">1</text>
<text x="186.9" y="69.1" transform="rotate(-90 186.9 69.1)">3</text>
<text x="208.5" y="69.1" transform="rotate(-90 208.5 69.1)">3</text>
<text x="211.3" y="66.3">1</text>
<text x="220.3" y="66.6" transform="rotate(-90 220.3 66.6)">6.8V</text>
<text x="229.7" y="66.3">1</text>
<text x="236.5" y="69.1" transform="rotate(-90 236.5 69.1)">3</text>
<text x="258.1" y="69.1" transform="rotate(-90 258.1 69.1)">3</text>
<text x="260.8" y="66.3">1</text>
<text x="280.1" y="71.7" transform="rotate(-90 280.1 71.7)">4.7K</text>
<text x="282.1" y="71.5" transform="rotate(-90 282.1 71.5)">R12</text>
<text x="303.8" y="66.6" transform="rotate(-90 303.8 66.6)">3</text>
<text x="74.3" y="73.1">PN2222</text>
<text x="85.3" y="76.7" transform="rotate(-90 85.3 76.7)">3</text>
<text x="88.1" y="74">1</text>
<text x="195.4" y="75.3" transform="rotate(-90 195.4 75.3)">R13</text>
<text x="197.4" y="75.5" transform="rotate(-90 197.4 75.5)">4.7K</text>
<text x="245.8" y="75.5" transform="rotate(-90 245.8 75.5)">4.7K</text>
<text x="247.8" y="75.3" transform="rotate(-90 247.8 75.3)">R14</text>
<text x="244.7" y="81.1">R15</text>
<text x="244.9" y="83.1">100</text>
<text x="10.4" y="85.7">B</text>
<text x="47.7" y="86.4">GND</text>
<text x="195" y="85.7" transform="rotate(-90 195 85.7)">C5</text>
<text x="200.1" y="87.7" transform="rotate(-90 200.1 87.7)">100n</text>
<text x="408.4" y="85.7">B</text>
<text x="41.6" y="94.6">10A</text>
<text x="42.1" y="99.7">D9</text>
<text x="136.1" y="107.2" transform="rotate(-90 136.1 107.2)">3</text>
<text x="151.9" y="107.7">3</text>
<text x="154.7" y="107.2" transform="rotate(-90 154.7 107.2)">4</text>
<text x="162.2" y="103.5">10A</text>
<text x="69.3" y="113.4" transform="rotate(-90 69.3 113.4)">D11</text>
<text x="115" y="112.4" transform="rotate(-90 115 112.4)">4.7K</text>
<text x="117" y="112.1" transform="rotate(-90 117 112.1)">R16</text>
<text x="125.1" y="109.8">PN2907</text>
<text x="128.4" y="112.4">Q17</text>
<text x="138.9" y="112.1">1</text>
<text x="144.4" y="111.6">R18</text>
<text x="144.9" y="113.6">1K</text>
<text x="151.9" y="112.8">2</text>
<text x="159.9" y="112.2" transform="rotate(-90 159.9 112.2)">R17</text>
<text x="162.2" y="108.5">D10</text>
<text x="173.4" y="113.8">SW1</text>
<text x="202.5" y="111.6" transform="rotate(-90 202.5 111.6)">PNP_5A</text>
<text x="205" y="111.5" transform="rotate(-90 205 111.5)">Q18</text>
<text x="74.3" y="117.2" transform="rotate(-90 74.3 117.2)">LED_GREEN</text>
<text x="136.1" y="114.8" transform="rotate(-90 136.1 114.8)">2</text>
<text x="154.7" y="114.8" transform="rotate(-90 154.7 114.8)">1</text>
<text x="156.5" y="118.6" transform="rotate(-90 156.5 118.6)">3</text>
<text x="158" y="114.5" transform="rotate(-90 158 114.5)">0.7/(C/10)</text>
<text x="171" y="118.4">1</text>
<text x="178.6" y="118.4">2</text>
<text x="198.9" y="115.9">3</text>
<text x="204.7" y="119.6" transform="rotate(-90 204.7 119.6)">1</text>
<text x="206.5" y="115.9">2</text>
<text x="257.3" y="118.9">R31</text>
<text x="38.5" y="125.3">SC1</text>
<text x="47.8" y="123.9">C6</text>
<text x="71.8" y="124.7" transform="rotate(-90 71.8 124.7)">300</text>
<text x="73.8" y="124.8" transform="rotate(-90 73.8 124.8)">R21</text>
<text x="135.3" y="122.1" transform="rotate(-90 135.3 122.1)">300</text>
<text x="137.3" y="122.3" transform="rotate(-90 137.3 122.3)">R19</text>
<text x="149.7" y="123.5">1</text>
<text x="157.7" y="121.2">PNP_5A</text>
<text x="157.8" y="123.8">Q19</text>
<text x="169.9" y="121.4">SW_DIP_x01</text>
<text x="192.5" y="123.4" transform="rotate(-90 192.5 123.4)">10k</text>
<text x="194.5" y="123.6" transform="rotate(-90 194.5 123.6)">R20</text>
<text x="236.6" y="125.2">Q29</text>
<text x="244.1" y="122.4" transform="rotate(-90 244.1 122.4)">3</text>
<text x="257.4" y="121.2">10k</text>
<text x="287.2" y="124.5">Q30</text>
<text x="294.9" y="122.4" transform="rotate(-90 294.9 122.4)">2</text>
<text x="327.1" y="122.9" transform="rotate(-90 327.1 122.9)">Q31</text>
<text x="329.6" y="122.6" transform="rotate(-90 329.6 122.6)">PN2907</text>
<text x="338.5" y="122.1" transform="rotate(-90 338.5 122.1)">100</text>
<text x="340.5" y="122.3" transform="rotate(-90 340.5 122.3)">R32</text>
<text x="38.6" y="127.6">12v</text>
<text x="48.2" y="129">1000u</text>
<text x="57.2" y="127.3" transform="rotate(-90 57.2 127.3)">17V</text>
<text x="57.3" y="128.5">U</text>
<text x="63.6" y="127.5" transform="rotate(-90 63.6 127.5)">RV2</text>
<text x="119" y="130.6">R23</text>
<text x="136.1" y="128.8" transform="rotate(-90 136.1 128.8)">2</text>
<text x="137.4" y="130.9">Q20</text>
<text x="156.5" y="126.2" transform="rotate(-90 156.5 126.2)">2</text>
<text x="233.6" y="127.5">2n2907</text>
<text x="244.1" y="130.1" transform="rotate(-90 244.1 130.1)">2</text>
<text x="246.8" y="127.3">1</text>
<text x="256.8" y="130.1" transform="rotate(-90 256.8 130.1)">2</text>
<text x="277.1" y="130.1" transform="rotate(-90 277.1 130.1)">2</text>
<text x="283.8" y="126.5">PN2222</text>
<text x="294.9" y="130.1" transform="rotate(-90 294.9 130.1)">3</text>
<text x="297.6" y="127.3">1</text>
<text x="323.4" y="127.3">2</text>
<text x="329.2" y="131" transform="rotate(-90 329.2 131)">1</text>
<text x="331" y="127.3">3</text>
<text x="10.4" y="135.7">C</text>
<text x="72.6" y="137.7" transform="rotate(-90 72.6 137.7)">2</text>
<text x="90.7" y="135.2" transform="rotate(-90 90.7 135.2)">5.6V</text>
<text x="95.8" y="135" transform="rotate(-90 95.8 135)">D13</text>
<text x="115.8" y="137.7" transform="rotate(-90 115.8 137.7)">2</text>
<text x="119.5" y="132.7">1K</text>
<text x="129.4" y="133.6">1</text>
<text x="136.1" y="136.4" transform="rotate(-90 136.1 136.4)">3</text>
<text x="137.7" y="132.8">PN2222</text>
<text x="153.1" y="133.7" transform="rotate(-90 153.1 133.7)">D12</text>
<text x="157.1" y="135.2">10A</text>
<text x="158.2" y="133.7" transform="rotate(-90 158.2 133.7)">10A</text>
<text x="180.9" y="135.7" transform="rotate(-90 180.9 135.7)">3V</text>
<text x="186" y="136.3" transform="rotate(-90 186 136.3)">D14</text>
<text x="203.9" y="132.3" transform="rotate(-90 203.9 132.3)">300</text>
<text x="204.7" y="137.7" transform="rotate(-90 204.7 137.7)">2</text>
<text x="205.9" y="132.4" transform="rotate(-90 205.9 132.4)">R22</text>
<text x="219.3" y="136.6">C7</text>
<text x="233.2" y="136.6">C8</text>
<text x="250" y="134.9">1</text>
<text x="256.8" y="137.7" transform="rotate(-90 256.8 137.7)">3</text>
<text x="257.9" y="132.9">Q36</text>
<text x="258.2" y="135.2">2n2222</text>
<text x="266.6" y="135.2">2n2222</text>
<text x="269.6" y="132.9">Q37</text>
<text x="277.1" y="137.7" transform="rotate(-90 277.1 137.7)">3</text>
<text x="279.9" y="134.9">1</text>
<text x="304.4" y="137.9">C9</text>
<text x="316.8" y="136.5">4148</text>
<text x="350.3" y="137" transform="rotate(-90 350.3 137)">3</text>
<text x="408.4" y="135.7">C</text>
<text x="61.6" y="141.7">PN2222</text>
<text x="64.9" y="139.8">Q21</text>
<text x="75.4" y="142.5">1</text>
<text x="83.4" y="139.5">R24</text>
<text x="84" y="141.6">1K</text>
<text x="98.7" y="139.5">R25</text>
<text x="98.7" y="141.6">10K</text>
<text x="109" y="142.5">1</text>
<text x="117.1" y="139.8">Q22</text>
<text x="117.4" y="141.7">PN2222</text>
<text x="157.1" y="140.3">D15</text>
<text x="187.6" y="139.5">R26</text>
<text x="188.1" y="141.6">1K</text>
<text x="197.9" y="142.5">1</text>
<text x="206" y="139.8">Q23</text>
<text x="206.3" y="141.7">PN2222</text>
<text x="219.7" y="141.7">1000u</text>
<text x="233.6" y="141.7">1000u</text>
<text x="244.6" y="141.8">R37</text>
<text x="267.5" y="141.8">R38</text>
<text x="304.6" y="143">100n</text>
<text x="317.1" y="141.6">D16</text>
<text x="336" y="143.9" transform="rotate(-90 336 143.9)">D17</text>
<text x="346.9" y="139.5">2</text>
<text x="350.3" y="143.4" transform="rotate(-90 350.3 143.4)">1</text>
<text x="352.3" y="139.2">R_POT</text>
<text x="352.4" y="141.5">RV3</text>
<text x="72.6" y="145.3" transform="rotate(-90 72.6 145.3)">3</text>
<text x="93.4" y="147.7" transform="rotate(-90 93.4 147.7)">10K</text>
<text x="95.4" y="147.7" transform="rotate(-90 95.4 147.7)">R28</text>
<text x="115.8" y="145.3" transform="rotate(-90 115.8 145.3)">3</text>
<text x="157.8" y="149.4">BT1</text>
<text x="183.6" y="146.3" transform="rotate(-90 183.6 146.3)">10k</text>
<text x="185.6" y="146.4" transform="rotate(-90 185.6 146.4)">R27</text>
<text x="204.7" y="145.3" transform="rotate(-90 204.7 145.3)">3</text>
<text x="244.7" y="144.1">4.7k</text>
<text x="267.6" y="144.1">4.7k</text>
<text x="291.9" y="145.1" transform="rotate(-90 291.9 145.1)">R39</text>
<text x="293.9" y="145" transform="rotate(-90 293.9 145)">10k</text>
<text x="305.4" y="146.6">PN2907</text>
<text x="308.8" y="149.2">Q41</text>
<text x="316.5" y="144" transform="rotate(-90 316.5 144)">3</text>
<text x="319.2" y="148.9">1</text>
<text x="341" y="144.2" transform="rotate(-90 341 144.2)">4148</text>
<text x="158" y="151.7">4.8v</text>
<text x="316.5" y="151.6" transform="rotate(-90 316.5 151.6)">2</text>
<text x="327.9" y="151.6" transform="rotate(-90 327.9 151.6)">2</text>
<text x="329.2" y="153.8">Q42</text>
<text x="329.5" y="155.7">PN2222</text>
<text x="338.5" y="153.9" transform="rotate(-90 338.5 153.9)">10k</text>
<text x="340.5" y="154" transform="rotate(-90 340.5 154)">R40</text>
<text x="321.1" y="156.5">1</text>
<text x="327.9" y="159.3" transform="rotate(-90 327.9 159.3)">3</text>
<text x="249.5" y="179.7">PN2907</text>
<text x="260.6" y="177" transform="rotate(-90 260.6 177)">3</text>
<text x="276.4" y="177.6">3</text>
<text x="279.1" y="177" transform="rotate(-90 279.1 177)">4</text>
<text x="10.4" y="185.7">D</text>
<text x="252.9" y="182.2">Q25</text>
<text x="260.6" y="184.7" transform="rotate(-90 260.6 184.7)">2</text>
<text x="263.3" y="181.9">1</text>
<text x="268.9" y="181.4">R33</text>
<text x="269.4" y="183.5">1K</text>
<text x="276.4" y="182.7">2</text>
<text x="279.1" y="184.7" transform="rotate(-90 279.1 184.7)">1</text>
<text x="282.5" y="183.9" transform="rotate(-90 282.5 183.9)">0.7/ILED</text>
<text x="284.4" y="182" transform="rotate(-90 284.4 182)">R34</text>
<text x="408.4" y="185.7">D</text>
<text x="259.8" y="192" transform="rotate(-90 259.8 192)">300</text>
<text x="280.9" y="188.5" transform="rotate(-90 280.9 188.5)">3</text>
<text x="282.1" y="191.1">PNP_5A</text>
<text x="261.8" y="192.1" transform="rotate(-90 261.8 192.1)">R30</text>
<text x="274.1" y="193.3">1</text>
<text x="280.9" y="196.1" transform="rotate(-90 280.9 196.1)">2</text>
<text x="282.2" y="193.6">Q26</text>
<text x="243.5" y="200.5">R29</text>
<text x="244" y="202.5">1K</text>
<text x="253.8" y="203.5">1</text>
<text x="260.6" y="198.6" transform="rotate(-90 260.6 198.6)">2</text>
<text x="261.9" y="200.7">Q24</text>
<text x="262.2" y="202.7">PN2222</text>
<text x="260.6" y="206.3" transform="rotate(-90 260.6 206.3)">3</text>
<text x="282.4" y="214">LED</text>
<text x="282.7" y="211.7">D18</text>
<text x="10.4" y="235.7">E</text>
<text x="408.4" y="235.7">E</text>
<text x="10.5" y="285.7">F</text>
<text x="35" y="286.7">1</text>
<text x="85" y="286.7">2</text>
<text x="135" y="286.7">3</text>
<text x="185" y="286.7">4</text>
<text x="235" y="286.7">5</text>
<text x="285" y="286.7">6</text>
<text x="335" y="286.7">7</text>
<text x="385" y="286.7">8</text>
<text x="408.5" y="285.7">F</text>
</g>
</svg>
